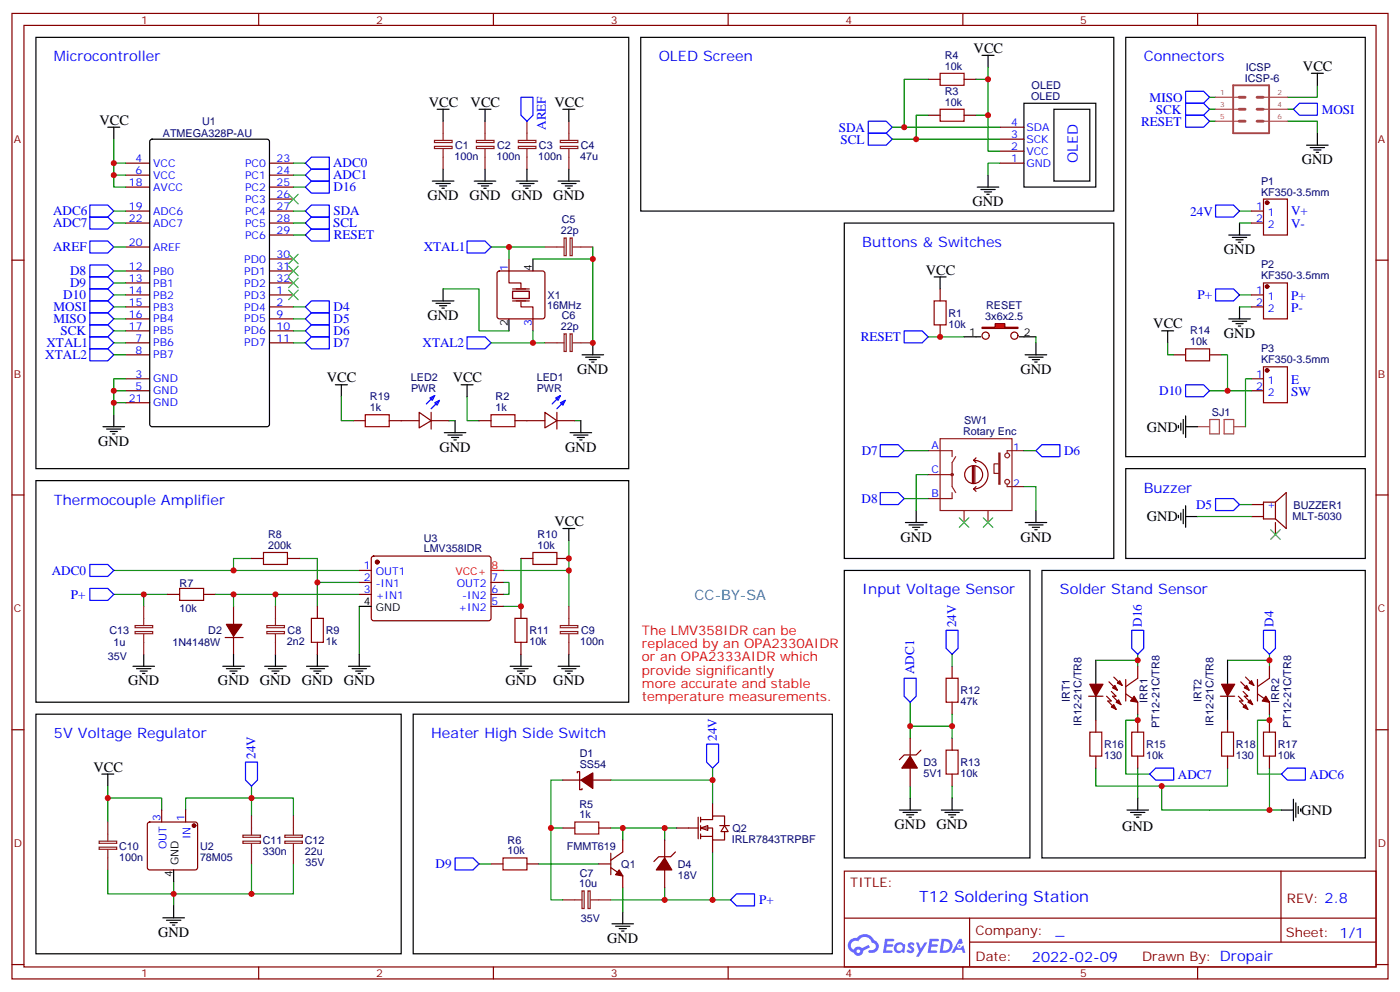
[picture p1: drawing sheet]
<svg xmlns="http://www.w3.org/2000/svg" width="412mm" height="292mm" viewBox="0 0 412 292" stroke-linecap="round" stroke-linejoin="round" font-family="sans-serif">
<g fill="none" stroke="#870000" stroke-width=".35">
<path d="M3.5 4h405.4v284.3h-405.4zM7.1 7.5h398.2v277.3h-398.2zM76.2 4v3.5M145.3 4v3.5M214.5 4v3.5M283.6 4v3.5M352.8 4v3.5M3.5 76.6h3.6M405.3 76.6h3.6M3.5 145.8h3.6M405.3 145.8h3.6M3.5 214.9h3.6"/>
<path d="M405.3 214.9h3.6M248.7 256.5h156.6v28.3h-156.6zM377.3 256.6v20.8M248.7 270.4h156.5M285.6 277.4h119.6M285.6 270.4v14.1M3.5 284.1h3.6M76.2 284.8v3.5M145.3 284.8v3.5M214.5 284.8v3.5M283.6 284.8v3.5M352.8 284.8v3.5"/>
<path d="M405.3 284.1h3.6"/>
</g>
<g fill="#5487ff">
<path d="M267.7 277.7a1.22 1.22 0 0 1 1.7 .3l-.4 .6a.47 .47 0 0 0-.3-.4 .47 .47 0 0 0-.5 .1l.1 .3a1.14 1.14 0 0 1 .8 1.7 1.14 1.14 0 0 1-1.9 0l-.2-.2 .5-.5 .7 .4a.29 .29 0 0 0 .3-.3 .29 .29 0 0 0-.2-.3 1.04 1.04 0 0 1-.6-1.7z"/>
<path d="M260.7 276.5h2.4l.3 .2-.2 .5h-1.8l-.1 .9h1.5l.3 .3-.3 .4h-1.6l-.2 1.1h1.7l.2 .4-.2 .3h-2.6z"/>
<path d="M273.8 276.5h2.4l.3 .2-.1 .5h-1.8l-.2 .9h1.6l.3 .3-.4 .4h-1.6l-.1 1.1h1.7l.2 .4-.2 .3h-2.6z"/>
<path d="M282.6 276.5h.7l.3 1.2-.6 .3a.69 .69 0 0 0-1 .3 .69 .69 0 0 0 .4 1 .69 .69 0 0 0 .9-.6l.5-.3 .6 2.2h-.8l-.2-.9h-1.8l-.5 .9h-.8z"/>
<path d="M269.8 277.6h.8l.6 1.8 1.1-1.8h.9l-2.6 4.1h-.8l.9-1.5z"/>
<path d="M277.4 276.5l-.6 4.1h1.3a2.11 2.11 0 0 0 2.5-2.1 2.11 2.11 0 0 0-2.5-2zM278.1 277.2a1.39 1.39 0 0 1 1.7 1.4 1.39 1.39 0 0 1-1.8 1.3h-.3z"/>
<path d="M263.7 278.1a1.54 1.54 0 0 0-.1 2.1 1.54 1.54 0 0 0 2.2 .2l.6 .2 .3-2.3-.2-.2-.4-.1a1.49 1.49 0 0 0-2.4 .1zM264 279.1a.94 .94 0 0 1 1.8 0 .94 .94 0 0 1-1.8 0z"/>
<path d="M250.4 276.8a2.18 2.18 0 0 0 1.1 3.8 1.44 1.44 0 0 0 1.6 .9 1.44 1.44 0 0 0 1.2-1.5l2-1-.5-.7-1.9 .9a1.47 1.47 0 0 0-2.4 .5 1.39 1.39 0 0 1-.7-2 1.39 1.39 0 0 1 2-.4 2.12 2.12 0 0 1 2.2-1.4 2.12 2.12 0 0 1 1.9 1.7 1.14 1.14 0 0 1 1.1 1.5 1.14 1.14 0 0 1-1.7 .7 .43 .43 0 0 0-.5 .3 .43 .43 0 0 0 .4 .5 1.98 1.98 0 0 0 2.5-1.2 1.98 1.98 0 0 0-1.2-2.5 3.1 3.1 0 0 0-5.3-.7l-.9 .1zM252.3 280.1a.55 .55 0 0 1 1.1 0 .55 .55 0 0 1-1.1 0z"/>
<circle cx="282.6" cy="278.6" r=".26"/>
</g>
<g fill="none" stroke="#870000" stroke-width=".35">
<path d="M37 48h7.1M37 51.6h7.1M37 55.1h7.1M79.4 48h7M79.4 51.6h7M79.4 55.1h7M79.4 58.6h7M37 62.2h7.1M37 65.7h7.1M37 72.7h7.1M37 79.8h7.1M79.4 62.2h7"/>
<path d="M79.4 65.7h7M79.4 79.8h7M79.4 69.2h7M79.4 76.3h7M37 83.3h7.1M37 86.9h7.1M37 90.4h7.1M37 93.9h7.1M37 97.4h7.1M79.4 83.3h7M79.4 86.9h7M79.4 90.4h7"/>
<path d="M79.4 93.9h7M79.4 97.4h7M37 101h7.1M37 104.5h7.1M37 111.5h7.1M37 115.1h7.1M37 118.6h7.1M79.4 101h7"/>
</g>
<g fill="none" stroke="#000" stroke-width=".35">
<path d="M31.7 37.5h3.6M33.5 37.5v3.5M128.8 32.2h3.5M130.5 32.2v3.5M141.1 32.2h3.5M142.9 32.2v3.5M165.8 32.2h3.5M167.6 32.2v3.5M44.3 41.2l.5-.2h33.9l.6 .4 .1 83.6-.5 .6-34.1 .1-.6-.5-.1-83.5zM127.4 53.3h6.3M128.4 54h4.2M129.5 54.8h2.1"/>
<path d="M130.2 55.5h.7M130.5 49.8v3.5M139.7 53.3h6.3M140.8 54h4.2M141.8 54.8h2.1M142.5 55.5h.7M142.9 49.8v3.5M152 53.3h6.4M153.1 54h4.2M154.2 54.8h2.1M154.9 55.5h.7M155.2 49.8v3.5"/>
<path d="M164.4 53.3h6.3M165.5 54h4.2M166.5 54.8h2.1M167.2 55.5h.7M167.6 49.8v3.5M284 99.2h3.5M301.6 99.2h3.6M171.4 104.5h6.4M172.5 105.2h4.2M173.6 105.9h2.1M174.3 106.6h.7M174.6 101v3.5"/>
<path d="M30.3 125.7h6.4M31.4 126.4h4.2M32.5 127.1h2.1M33.2 127.8h.7M33.5 122.1v3.6"/>
</g>
<g fill="none" stroke="#00f" stroke-width=".35">
<path d="M90 48l1.7-1.7h5.3v3.5h-5.3zM90 51.6l1.7-1.8h5.3v3.5h-5.3zM26.5 71h5.2l1.8 1.7-1.8 1.8h-5.2zM26.5 78h5.2l1.8 1.8-1.8 1.8h-5.2zM90 69.2l1.7-1.7h5.3v3.5h-5.3zM90 62.2l1.7-1.8h5.3v3.5h-5.3zM90 65.7l1.7-1.8h5.3v3.6h-5.3zM137.6 71h5.3l1.7 1.7-1.7 1.8h-5.3zM26.5 99.2h5.2l1.8 1.8-1.8 1.7h-5.2zM26.5 95.7h5.2l1.8 1.7-1.8 1.8h-5.2zM26.5 92.1h5.2l1.8 1.8-1.8 1.8h-5.2zM26.5 88.6h5.2l1.8 1.8-1.8 1.7h-5.2z"/>
<path d="M26.5 81.6h5.2l1.8 1.7-1.8 1.8h-5.2zM26.5 85.1h5.2l1.8 1.8-1.8 1.7h-5.2zM90 93.9l1.7-1.8h5.3v3.6h-5.3zM90 97.4l1.7-1.7h5.3v3.5h-5.3zM137.6 99.2h5.3l1.7 1.8-1.7 1.7h-5.3zM26.5 102.7h5.2l1.8 1.8-1.8 1.8h-5.2zM90 101l1.7-1.8h5.3v3.5h-5.3z"/>
</g>
<g fill="none" stroke="#8c2424" stroke-width=".35">
<path d="M130.5 35.7v5.6M142.9 35.7v5.6M155.2 35.7v5.6M167.6 35.7v5.6M128 43.1h5.2v.6h-5.2zM128 41.3h5.2v.7h-5.2zM130.5 43.8v6M140.3 43.1h5.2v.6h-5.2zM140.3 41.3h5.2v.7h-5.2zM142.9 43.8v6M152.7 43.1h5.2v.6h-5.2zM152.7 41.3h5.2v.7h-5.2z"/>
<path d="M155.2 43.8v6M165 43.1h5.2v.6h-5.2zM165 41.3h5.2v.7h-5.2zM167.6 43.8v6M160.5 72.7h5.7M166.2 70.1h.6v5.2h-.6zM167.9 70.1h.7v5.2h-.7zM168.6 72.7h6M166.2 98.3h.6v5.2h-.6zM167.9 98.3h.7v5.2h-.7zM160.5 101h5.7M168.6 101h6"/>
</g>
<g fill="none" stroke="#008700" stroke-width=".35">
<path d="M33.5 41v14.1h3.5M33.5 51.6h3.5M33.5 48h3.5M86.4 51.6h3.6M86.4 48h3.6M33.5 72.7h3.5M33.5 79.8h3.5M86.4 69.2h3.6M86.4 65.7h3.6M86.4 62.2h3.6M144.6 72.7h15.9M174.6 72.7v28.3"/>
<path d="M33.5 97.4h3.5M33.5 93.9h3.5M33.5 90.4h3.5M33.5 83.3h3.5M33.5 86.9h3.5M86.4 97.4h3.6M86.4 93.9h3.6M33.5 101h3.5M33.5 104.5h3.5M33.5 115.1h3.5M33.5 118.6h3.5M37 111.5h-3.5v10.6"/>
<path d="M86.4 101h3.6M144.6 101h15.9"/>
</g>
<path d="M289.3 96.4h3.9v-1.1h2.8v1.1h3.9v.3h-10.6z" fill="#f00" stroke="#870000" stroke-width=".35"/>
<g fill="none" stroke="#870000" stroke-width=".35">
<path d="M273.4 33.9h3.5M273.4 23.4h3.5M284 33.9h3.5M284 23.4h3.5M372.2 58.6h7v10.6h-7zM368.7 62.2h3.5M368.7 65.7h3.5M276.9 85.1v3.5M276.9 95.7v3.5M368.7 86.9h3.5M368.7 90.4h3.5M372.2 83.3h7v10.6h-7z"/>
<path d="M368.7 111.5h3.5M368.7 115.1h3.5M372.2 108h7v10.6h-7zM141.1 123.9h3.5M151.7 123.9h8.8M160.5 121.4l3.5 2.5-3.5 2.1zM164 123.9h5.3M164 121.4v5M368.7 148.6h3.5M368.7 152.1h3.5M375.7 147.9l3.2-2.8v10.5l-3.2-2.8M375.7 147.9v4.9"/>
<path d="M375.7 153.9v3.5M375.7 147.9h-3.5v4.9h3.5M280.5 196.2v3.5M280.5 206.8v3.5M280.5 217.4v3.5M280.5 228v3.5M144.6 254.4h3.6M155.2 254.4h3.5M165.8 243.8h3.5M176.4 243.8h3.5"/>
<circle cx="290.3" cy="98.9" r="1.06"/>
<circle cx="298.8" cy="98.9" r="1.06"/>
</g>
<g fill="none" stroke="#000" stroke-width=".35">
<path d="M386.3 21.6h3.5M388.1 21.6v3.5M388.1 39.2v3.6M384.9 42.8h6.3M385.9 43.5h4.3M387 44.2h2.1M387.7 44.9h.7M361.9 69.2h6.4M363 69.9h4.2M364.1 70.6h2.1M364.8 71.3h.7M365.1 65.7v3.5"/>
<path d="M275.2 81.6h3.5M276.9 81.6v3.5M287.5 99.2h1.4M300.2 99.2h1.4M361.9 93.9h6.4M363 94.6h4.2M364.1 95.3h2.1M364.8 96h.7M365.1 90.4v3.5M135.8 113.3h3.5M137.6 113.3v3.5M302 104.5h6.3"/>
<path d="M303 105.2h4.3M304.1 105.9h2.1M304.8 106.6h.7M305.2 101v3.5M167.9 127.4h6.4M169 128.1h4.2M170 128.8h2.2M170.7 129.5h.7M171.1 123.9v3.5M266.7 153.9h6.3M267.8 154.6h4.2M268.8 155.3h2.1"/>
<path d="M269.5 156h.7M269.9 150.4v3.5M302 153.9h6.3M303 154.6h4.3M304.1 155.3h2.1M304.8 156h.7M305.2 150.4v3.5M347.1 151.8v.7M347.8 151.1v2.1M348.5 150v4.2M349.2 152.1h3.6M349.2 148.9v6.4"/>
<path d="M264.9 238.5h6.4M266 239.3h4.2M267.1 240h2.1M268.1 235v3.5M277.3 238.5h6.3M278.3 239.3h4.3M279.4 240h2.1M280.5 235v3.5M267.8 240.7h.7M280.1 240.7h.7M180.3 272.1h6.3M181.3 272.8h4.3"/>
<path d="M182.4 273.5h2.1M183.1 274.2h.7M183.4 268.5v3.6"/>
</g>
<g fill="none" stroke="#00f" stroke-width=".35">
<path d="M153.5 28.6h3.5v5.3l-1.8 1.8-1.7-1.8zM255.8 35.7h5.3l1.7 1.8-1.7 1.7h-5.3zM255.8 39.2h5.3l1.7 1.8-1.7 1.8h-5.3zM349.2 33.9h5.3l1.8 1.8-1.8 1.8h-5.3zM349.2 30.4h5.3l1.8 1.8-1.8 1.7h-5.3zM349.2 26.9h5.3l1.8 1.7-1.8 1.8h-5.3zM381 32.2l1.8-1.8h5.3v3.5h-5.3zM358.1 60.4h5.3l1.7 1.8-1.7 1.7h-5.3zM266.3 97.4h5.3l1.8 1.8-1.8 1.8h-5.3zM358.1 85.1h5.3l1.7 1.8-1.7 1.7h-5.3zM163.7 117.2l1.4-.7-.7 1.4zM165.1 118.6l1.4-.7-.7 1.4z"/>
<path d="M165.1 116.5l-2.5 2.5M166.5 117.9l-2.5 2.5M349.2 113.3h5.3l1.8 1.8-1.8 1.7h-5.3zM259.3 131h5.3l1.7 1.7-1.7 1.8h-5.3zM305.2 132.7l1.7-1.7h5.3v3.5h-5.3zM259.3 145.1h5.3l1.7 1.7-1.7 1.8h-5.3zM358.1 146.8h5.3l1.7 1.8-1.7 1.8h-5.3zM266.3 199.7h3.6v5.3l-1.8 1.8-1.8-1.8zM278.7 185.6h3.5v5.3l-1.7 1.8-1.8-1.8zM208.1 219.1h3.6v5.3l-1.8 1.8-1.8-1.8zM134.1 252.7h5.2l1.8 1.7-1.8 1.8h-5.2zM217 263.2h5.2v3.6h-5.2l-1.8-1.8z"/>
</g>
<path d="M276.9 32.2h7.1v3.5h-7.1zM276.9 21.6h7.1v3.5h-7.1zM275.2 88.6h3.5v7.1h-3.5zM144.6 122.1h7.1v3.6h-7.1zM278.7 199.7h3.5v7.1h-3.5zM278.7 220.9h3.5v7.1h-3.5zM148.2 252.7h7v3.5h-7zM169.3 242.1h7.1v3.5h-7.1z" fill="none" stroke="#a10000" stroke-width=".35"/>
<g fill="none" stroke="#008700" stroke-width=".35">
<path d="M356.3 35.7h1.8M356.3 32.2h1.8M356.3 28.6h1.8M379.2 35.7h8.9v3.5M379.2 32.2h1.8M388.1 25.1v3.5h-8.9M365.1 65.7h3.6M365.1 62.2h3.6M273.4 99.2h10.6M305.2 99.2v1.8M365.1 86.9h3.6M365.1 90.4h3.6"/>
<path d="M137.6 116.8v7.1h3.5M169.3 123.9h1.8M266.3 132.7h7.1M273.4 139.8h-3.5v10.6M301.6 132.7h3.6M266.3 146.8h7.1M301.6 143.3h3.6v7.1M352.8 152.1h15.9M365.1 148.6h3.6M280.5 192.7v3.5M268.1 206.8v7.1M280.5 213.9h-12.4v3.5"/>
<path d="M280.5 210.3v7.1M165.8 229.7h-3.5v14.1h3.5M179.9 229.7h30M209.9 226.2v10.6M268.1 231.5v3.5M280.5 231.5v3.5M141.1 254.4h3.5M158.7 254.4h17.7M179.9 243.8h19.4M183.4 243.8v3.6M209.9 250.9v14.1h-30M183.4 261.5v7"/>
<path d="M209.9 265h5.3"/>
</g>
<path d="M363.2 25.1h10.6v14.1h-10.6z" fill="none" stroke="#a64a4a" stroke-width=".56"/>
<path d="M365 35.7h1.8M365 32.2h1.8M365 28.6h1.8M370.3 35.7h1.8M370.3 32.2h1.8M370.3 28.6h1.8" fill="none" stroke="#a64a4a" stroke-width=".85"/>
<path d="M358.1 28.6h6.9M358.1 32.2h6.9M358.1 35.7h6.9M372.3 28.6h6.9M372.3 32.2h6.9M372.3 35.7h6.9" fill="none" stroke="#a64a4a" stroke-width=".35"/>
<g fill="none" stroke="#8c2424" stroke-width=".35">
<path d="M273.4 132.7h7.1v1.8M273.4 139.8h7.1M276.9 129.2h21.2v21.2h-21.2zM281.5 134.5l-1 1.7v7.1l1 1.8M294.2 133.4h.4v9.2h-.4zM294.2 136.6h-1.4v2.8h1.4M301.6 132.7h-4.9v.7M280.5 145.1v1.7h-7.1M284 150.4v3.5M291 150.4v3.5M296.7 142.6v.7h4.9M165.8 265h5.6"/>
<path d="M171.4 262.4h.7v5.1h-.7zM173.2 262.4h.6v5.1h-.6zM173.9 265h6"/>
<circle cx="280.5" cy="139.8" r=".35"/>
<circle cx="296.7" cy="134.1" r=".71"/>
<circle cx="296.7" cy="141.9" r=".71"/>
</g>
<path d="M286.5 137.3v4.9M286.8 135.5a4.2 4.2 0 0 1 4.2 4.3 4.2 4.2 0 0 1-4.2 4.2M286.8 137.3v4.9M286.8 135.5l.7 .7M287.2 137.3v4.9M287.5 134.8l-.7 .7M289.5 139.8a2.65 2.65 0 0 0-3.8-2.4 2.65 2.65 0 0 0-.6 4.4 2.65 2.65 0 0 0 4.3-1.3l.1-.6M286.8 144l.7 .7M287.5 143.3l-.7 .7" fill="none" stroke="#850000" stroke-width=".35"/>
<g fill="#870000" stroke="#870000" stroke-width=".35">
<circle cx="373.2" cy="59.7" r=".53"/>
<circle cx="373.2" cy="84.4" r=".53"/>
<circle cx="373.2" cy="109.1" r=".53"/>
</g>
<g fill="#fff" stroke="#870000" stroke-width=".35">
<path d="M206.4 243.8l2.1-.7v1.4z"/>
<path d="M213.4 243.1l1.1 1.8h-2.1z"/>
</g>
<g fill="none" stroke="#870000" stroke-width=".35">
<path d="M294.6 37.5h7M294.6 48h7M294.6 44.5h7M294.6 41h7M149.9 76.3v3.5M146.6 80l.5-.2h12.7l.5 .2 .2 .5v12.7l-.2 .5-.5 .2h-12.7l-.5-.2-.2-.5v-12.7zM157 93.9v3.5M345.7 104.5h3.5M356.3 104.5h3.5M104.1 123.9h3.5M114.7 123.9h8.8M123.5 121.4l3.5 2.5-3.5 2.1z"/>
<path d="M127 123.9h5.3M127 121.4v5M49.4 175h3.5M60 175h3.5M68.8 178.6v5.3M74.1 164.5h3.5M84.7 164.5h3.5M93.5 178.6v3.5M105.8 175h3.6M105.8 168h3.6M105.8 171.5h3.6M109.6 164l.5-.2h34.1l.4 .7v17.9l-.7 .4-34.1-.1-.4-.6v-17.6z"/>
<path d="M144.6 175h3.6M144.6 171.5h3.6M144.6 178.6h3.6M153.5 178.6v3.5M153.5 164.5h3.5M164 164.5h3.6M66.3 187.7h5.3M68.8 187.4v5.3M93.5 189.2v3.5M153.5 189.2v3.5M328.1 199.4l2.5 2.5M335.1 196.2v3.5l-3.5 2.5"/>
<path d="M366.9 199.4l2.5 2.5M373.9 196.2v3.5l-3.5 2.5M268.1 217.4v5.3M320.7 205h4.2M322.8 212.1v3.5M326 205l1.4 1.4h-1.1l2.5 2.5M326.7 200.8l2.4 2.5M327.4 203.6l1.4 1.4h-1.1l2.5 2.5M331.6 204.3l3.5 2.5v3.5M331.6 200.1v6.3M335.1 212.1v3.5M359.5 205h4.2"/>
<path d="M361.6 212.1v3.5M364.8 205l1.4 1.4h-1.1l2.5 2.5M365.5 200.8l2.4 2.5M366.2 203.6l1.4 1.4h-1.1l2.5 2.5M370.4 204.3l3.5 2.5v3.5M370.4 200.1v6.3M373.9 212.1v3.5M47.6 238.5v3.6M54.7 238.5v3.6M165.8 229.7h5.3M170 227.6v-.3h.7v5.3h.7v-.4M174.6 229.7h5.3"/>
<path d="M209.9 236.8v3.5M268.1 226.2v5.3M271.3 220.9l-1.4 1.4h-3.6l-1.4 1.4M322.8 222.7v3.5M335.1 222.7v3.5M361.6 222.7v3.5M373.9 222.7v3.5M43.6 242.3l.5-.2h13.4l.5 .2 .2 .5v12.7l-.2 .5-.5 .2h-13.4l-.5-.2-.2-.5v-12.7zM176.4 254.4h3.5M179.9 255.5l3.5 2.5v3.5M179.9 251.2v6.4M183.4 247.4v3.5l-3.5 2.5"/>
<path d="M195.8 247.4v5.3M195.8 256.2v5.3M199 250.9l-1.4 1.4h-3.6l-1.4 1.4M199.3 243.8h6.4M205.7 240.7v6.3M206.4 241.4h3.5v-1.1h3.5v2.8M206.4 243.8h3.5v3.6h3.5v-2.5M206.4 246.3h3.5M206.4 240.7v1.4M206.4 243.1v1.4M206.4 245.6v1.4M209.9 247.4v3.5"/>
<path d="M212 243.1h2.8"/>
</g>
<g fill="none" stroke="#008700" stroke-width=".35">
<path d="M291 19.8v24.7h3.6M262.8 37.5h31.8M273.4 33.9h-3.5v7.1M273.4 23.4h-7.1v14.1M287.5 33.9h3.5M287.5 23.4h3.5M86.4 55.1h3.6M262.8 41h31.8M294.6 48h-3.6v3.6M33.5 62.2h3.5M33.5 65.7h3.5M149.9 72.7v3.6"/>
<path d="M157 76.3h17.6M86.4 90.4h3.6M130.5 85.1h10.6v12.3h8.8M157 97.4v3.6M100.5 116.8v7.1h3.6M344 101v3.5h1.7M356.3 115.1h12.4M359.8 104.5h1.8v10.6M368.7 111.5h-1.8v14.2M132.3 123.9h1.8M167.6 159.2v19.4M33.5 168h72.3"/>
<path d="M33.5 175h15.9M42.3 175v3.6M63.5 175h5.3M74.1 164.5h-5.3v3.5M81.1 175v3.6M88.2 164.5h5.3v7M105.8 175h-37v3.6M105.8 171.5h-12.3v7.1M105.8 178.6v14.1M148.2 171.5h1.7v3.5h-1.7M148.2 168h19.4M153.5 164.5v14.1h-5.3"/>
<path d="M322.8 194.5h12.3v1.7M335.1 192.7v1.8M361.6 194.5h12.3v1.7M373.9 192.7v1.8M335.1 210.3v1.8h-3.5v15.9h7.1M373.9 210.3v1.8h-3.5v15.9h7.1M31.7 235h15.9v3.5M31.7 231.5v10.6M54.7 238.5v-3.5h31.7v5.3M74.1 231.5v8.8M322.8 226.2v5.3h38.8v-5.3M335.1 226.2v8.8"/>
<path d="M373.9 226.2v12.3h-31.7v-7M373.9 238.5h3.6M31.7 256.2v7h19.5v3.6M51.2 259.7v3.5h22.9M74.1 254.4v8.8M86.4 254.4v8.8h-12.3M162.3 243.8v21.2h3.5M195.8 243.8v3.6M195.8 261.5v3.5"/>
</g>
<g fill="none" stroke="#000" stroke-width=".35">
<path d="M10.6 11h174.6v127h-174.6zM188.7 11h139.4v51.2h-139.4zM289.3 16.3h3.5M291 16.3v3.5M331.6 11h70.6v123.5h-70.6zM301.6 30.4h21.2v24.7h-21.2zM310.4 32.2h10.6v21.1h-10.6zM287.9 55.1h6.3M288.9 55.8h4.3M290 56.5h2.1M290.7 57.2h.7M291 51.6v3.5"/>
<path d="M157 76.3v3.5M248.7 65.7h79.4v98.8h-79.4zM127.4 88.6h6.3M128.4 89.3h4.2M129.5 90h2.1M130.2 90.7h.7M130.5 85.1v3.5M149.9 93.9v3.5M342.2 97.4h3.5M344 97.4v3.6M98.8 113.3h3.5M100.5 113.3v3.5"/>
<path d="M130.9 127.4h6.3M131.9 128.1h4.3M133 128.8h2.1M133.7 129.5h.7M134.1 123.9v3.5M331.6 138h70.6v26.5h-70.6zM347.1 125.3v.7M347.8 124.6v2.1M348.5 123.5v4.3M349.2 125.7h3.6M349.2 122.5v6.3M10.6 141.5h174.6v65.3h-174.6z"/>
<path d="M165.8 155.6h3.5M167.6 155.6v3.6M105.8 178.6h3.6M248.7 168h54.7v84.7h-54.7zM306.9 168h95.3v84.7h-95.3zM39.2 196.2h6.3M40.2 196.9h4.2M41.3 197.6h2.1M42 198.3h.7M42.3 192.7v3.5M65.6 196.2h6.4M66.7 196.9h4.2"/>
<path d="M67.7 197.6h2.1M68.4 198.3h.7M68.8 192.7v3.5M78 196.2h6.3M79 196.9h4.3M80.1 197.6h2.1M80.8 198.3h.7M81.1 192.7v3.5M90.3 196.2h6.4M91.4 196.9h4.2M92.4 197.6h2.1M93.1 198.3h.7"/>
<path d="M93.5 192.7v3.5M102.7 196.2h6.3M103.7 196.9h4.2M104.8 197.6h2.1M105.5 198.3h.7M105.8 192.7v3.5M150.3 196.2h6.3M151.3 196.9h4.3M152.4 197.6h2.1M153.1 198.3h.7M153.5 192.7v3.5M164.4 196.2h6.3"/>
<path d="M165.5 196.9h4.2M166.5 197.6h2.1M167.2 198.3h.7M167.6 192.7v3.5M322.8 194.5v7M361.6 194.5v7M10.6 210.3h107.6v70.6h-107.6zM121.7 210.3h123.5v70.6h-123.5zM322.8 205v7.1M361.6 205v7.1M30 228h3.5M31.7 228v3.5"/>
<path d="M332 238.5h6.3M333 239.3h4.3M334.1 240h2.1M335.1 235v3.5M377.5 238.5h3.5M381 235.4v6.3M381.7 236.4v4.3M382.4 237.5v2.1M383.1 238.2v.7M51.2 256.2v3.5M334.8 240.7h.7M48 270.3h6.3"/>
<path d="M49 271h4.3M50.1 271.7h2.1M50.8 272.4h.7M51.2 266.8v3.5"/>
</g>
<path d="M349.2 102.7h7.1v3.6h-7.1zM107.6 122.1h7.1v3.6h-7.1zM52.9 173.3h7.1v3.5h-7.1zM77.6 162.7h7.1v3.5h-7.1zM157 162.7h7v3.5h-7zM91.7 182.1h3.5v7.1h-3.5zM151.7 182.1h3.5v7.1h-3.5zM321 215.6h3.6v7.1h-3.6zM333.4 215.6h3.5v7.1h-3.5zM359.8 215.6h3.6v7.1h-3.6zM372.2 215.6h3.5v7.1h-3.5z" fill="none" stroke="#a10000" stroke-width=".35"/>
<g fill="none" stroke="#3c3" stroke-width=".35">
<path d="M85 57.2l2.8 2.8M87.8 57.2l-2.8 2.8M85 74.9l2.8 2.8M85 78.4l2.8 2.8M87.8 74.9l-2.8 2.8M87.8 78.4l-2.8 2.8M85 81.9l2.8 2.8M85 85.4l2.8 2.9M87.8 81.9l-2.8 2.8M87.8 85.4l-2.8 2.9M282.6 152.5l2.8 2.8M285.4 152.5l-2.8 2.8"/>
<path d="M289.6 152.5l2.9 2.8M292.5 152.5l-2.9 2.8M374.3 156l2.8 2.8M377.1 156l-2.8 2.8"/>
</g>
<g fill="none" stroke="#8c2424" stroke-width=".35">
<path d="M42.3 178.6v5.6M81.1 178.6v5.6M167.6 178.6v5.6M39.8 186h5.2v.6h-5.2zM39.8 184.2h5.2v.7h-5.2zM42.3 186.7v6M78.6 186h5.2v.6h-5.2zM78.6 184.2h5.2v.7h-5.2zM81.1 186.7v6M165 186h5.2v.6h-5.2zM165 184.2h5.2v.7h-5.2zM167.6 186.7v6"/>
<path d="M29.2 249.5h5.2v.6h-5.2zM29.2 247.7h5.2v.7h-5.2zM31.7 242.1v5.6M31.7 250.2v6M71.5 247.7h5.2v.7h-5.2zM71.5 246h5.2v.6h-5.2zM74.1 240.3v5.7M74.1 248.4v6M83.9 247.7h5.2v.7h-5.2zM83.9 246h5.2v.6h-5.2zM86.4 240.3v5.7M86.4 248.4v6"/>
</g>
<g fill="#870000" stroke="#870000" stroke-width=".35">
<path d="M66.7 183.9h4.6l-2.5 3.5z"/>
<path d="M171.1 229.7l3.5-2.1v4.6z"/>
<path d="M182.4 256.2l1 1.8-2.1-.4z"/>
<path d="M329.8 200.4l.8 1.5-1.5-.7z"/>
<path d="M327.7 202.6l.7-.7 .7 1.4z"/>
<path d="M334.1 205l1 1.8-2.1-.4z"/>
<path d="M321 201.5h3.9l-2.1 3.5z"/>
<path d="M327.4 208.2l.7-.7 .7 1.4z"/>
<path d="M328.8 206.8l.7-.7 .7 1.4z"/>
<path d="M359.8 201.5h3.9l-2.1 3.5z"/>
<path d="M366.2 208.2l.7-.7 .7 1.4z"/>
<path d="M367.6 206.8l.7-.7 .7 1.4z"/>
<path d="M367.9 201.2l.8-.8 .7 1.5z"/>
<path d="M366.5 202.6l.7-.7 .7 1.4z"/>
<path d="M372.9 205l1 1.8-2.1-.4z"/>
<path d="M195.8 252.7l2.1 3.5h-4.6z"/>
<path d="M268.1 222.7l2.1 3.5h-4.6z"/>
<circle cx="111.1" cy="165.5" r=".53"/>
<circle cx="57.1" cy="243.1" r=".53"/>
</g>
<g fill="none" stroke="#00f" stroke-width=".35">
<path d="M90 55.1l1.7-1.8h5.3v3.6h-5.3zM26.5 60.4h5.2l1.8 1.8-1.8 1.7h-5.2zM26.5 63.9h5.2l1.8 1.8-1.8 1.8h-5.2zM90 90.4l1.7-1.8h5.3v3.5h-5.3zM126.6 117.2l1.5-.7-.7 1.4zM128.1 118.6l1.4-.7-.7 1.4zM128.1 116.5l-2.5 2.5M129.5 117.9l-2.5 2.5M26.5 166.2h5.2l1.8 1.8-1.8 1.8h-5.2zM26.5 173.3h5.2l1.8 1.7-1.8 1.8h-5.2zM333.4 185.6h3.5v5.3l-1.8 1.8-1.7-1.8zM372.2 185.6h3.5v5.3l-1.8 1.8-1.7-1.8z"/>
<path d="M72.3 224.4h3.5v5.3l-1.7 1.8-1.8-1.8zM338.7 228l1.7-1.8h5.3v3.5h-5.3zM377.5 228l1.7-1.8h5.3v3.5h-5.3z"/>
</g>
<path d="M144.6 168h3.6" fill="none" stroke="#f00" stroke-width=".35"/>
<path d="M149.9 79.8v3.5h3.6v1.4M151 85.8h4.9v2.1h-4.9zM151 85.1h4.9M151 88.6h4.9M153.5 89v1.4h3.5v3.5" fill="none" stroke="#870012" stroke-width=".35"/>
<path d="M352.8 125.7h3.4M356.4 123.5h2.8v4.3h-2.8zM360.6 123.5h2.8v4.3h-2.8zM363.4 125.7h3.5" fill="none" stroke="#a64a4a" stroke-width=".35"/>
<g fill="#c00">
<circle cx="42.3" cy="175" r=".88"/>
<circle cx="167.6" cy="168" r=".88"/>
<circle cx="153.5" cy="178.6" r=".88"/>
<circle cx="167.6" cy="164.5" r=".88"/>
<circle cx="93.5" cy="171.5" r=".88"/>
<circle cx="68.8" cy="168" r=".88"/>
<circle cx="81.1" cy="175" r=".88"/>
<circle cx="195.8" cy="243.8" r=".88"/>
<circle cx="291" cy="23.4" r=".88"/>
<circle cx="291" cy="33.9" r=".88"/>
<circle cx="280.5" cy="213.9" r=".88"/>
<circle cx="33.5" cy="51.6" r=".88"/>
<circle cx="33.5" cy="115.1" r=".88"/>
<circle cx="33.5" cy="118.6" r=".88"/>
<circle cx="33.5" cy="48" r=".88"/>
<circle cx="276.9" cy="99.2" r=".88"/>
<circle cx="209.9" cy="229.7" r=".88"/>
<circle cx="183.4" cy="243.8" r=".88"/>
<circle cx="209.9" cy="265" r=".88"/>
<circle cx="268.1" cy="213.9" r=".88"/>
<circle cx="269.9" cy="41" r=".88"/>
<circle cx="266.3" cy="37.5" r=".88"/>
<circle cx="361.6" cy="115.1" r=".88"/>
<circle cx="162.3" cy="243.8" r=".88"/>
<circle cx="195.8" cy="265" r=".88"/>
<circle cx="74.1" cy="263.2" r=".88"/>
<circle cx="74.1" cy="235" r=".88"/>
<circle cx="51.2" cy="263.2" r=".88"/>
<circle cx="31.8" cy="235" r=".88"/>
<circle cx="68.8" cy="175" r=".88"/>
<circle cx="174.6" cy="76.3" r=".88"/>
<circle cx="174.6" cy="101" r=".88"/>
<circle cx="157" cy="101" r=".88"/>
<circle cx="149.9" cy="72.7" r=".88"/>
<circle cx="342.2" cy="231.5" r=".88"/>
<circle cx="373.9" cy="238.5" r=".88"/>
<circle cx="373.9" cy="194.5" r=".88"/>
<circle cx="335.1" cy="212.1" r=".88"/>
<circle cx="373.9" cy="212.1" r=".88"/>
<circle cx="335.1" cy="194.5" r=".88"/>
</g>
<text font-size="4.6" fill="#00f" x="270.8" y="265.6">T12 Soldering Station</text>
<g font-size="4.2">
<text x="286.8" y="15.6">VCC</text>
<text x="383.8" y="20.9">VCC</text>
<text x="126.3" y="31.5">VCC</text>
<text x="138.6" y="31.5">VCC</text>
<text x="163.3" y="31.5">VCC</text>
<text x="29.3" y="36.8">VCC</text>
<text x="383.5" y="48.4">GND</text>
<text x="125.9" y="59">GND</text>
<text x="138.3" y="59">GND</text>
<text x="150.6" y="59">GND</text>
<text x="163" y="59">GND</text>
<text x="286.5" y="60.7">GND</text>
<text x="360.5" y="74.9">GND</text>
<text x="272.7" y="80.9">VCC</text>
<text x="125.9" y="94.3">GND</text>
<text x="339.7" y="96.7">VCC</text>
<text x="360.5" y="99.6">GND</text>
<text x="96.3" y="112.6">VCC</text>
<text x="133.3" y="112.6">VCC</text>
<text x="170" y="110.1">GND</text>
<text x="300.6" y="110.1">GND</text>
<text x="28.9" y="131.3">GND</text>
<text x="337.8" y="127.1">GND</text>
<text x="129.5" y="133.1">GND</text>
<text x="166.5" y="133.1">GND</text>
<text x="163.3" y="154.9">VCC</text>
<text x="337.8" y="153.6">GND</text>
<text x="265.3" y="159.5">GND</text>
<text x="300.6" y="159.5">GND</text>
<text x="37.7" y="201.9">GND</text>
<text x="64.2" y="201.9">GND</text>
<text x="76.6" y="201.9">GND</text>
<text x="88.9" y="201.9">GND</text>
<text x="101.2" y="201.9">GND</text>
<text x="148.9" y="201.9">GND</text>
<text x="163" y="201.9">GND</text>
<text x="27.5" y="227.3">VCC</text>
<text x="383.3" y="240">GND</text>
<text x="263.5" y="244.2">GND</text>
<text x="275.9" y="244.2">GND</text>
<text x="330.6" y="244.7">GND</text>
<text x="46.6" y="275.9">GND</text>
<text x="178.9" y="277.7">GND</text>
</g>
<g font-size="4.2" fill="#00f">
<text x="15.9" y="18.1">Microcontroller</text>
<text x="194" y="18.1">OLED Screen</text>
<text x="336.9" y="18.1">Connectors</text>
<text x="317.5" y="48" transform="rotate(-90 317.5 48)">OLED</text>
<text x="254" y="72.7">Buttons &amp; Switches</text>
<text x="15.9" y="148.6">Thermocouple Amplifier</text>
<text x="336.9" y="145.1">Buzzer</text>
<text x="254" y="175">Input Voltage Sensor</text>
<text x="312.2" y="175">Solder Stand Sensor</text>
<text x="15.9" y="217.4">5V Voltage Regulator</text>
<text x="127" y="217.4">Heater High Side Switch</text>
<text x="310.9" y="275.4">_</text>
<text x="304" y="283.2">2022-02-09</text>
</g>
<text font-size="4.2" fill="#0099b0" x="204.6" y="176.8">CC-BY-SA</text>
<g font-size="3.9" fill="#00f">
<text x="338.6" y="29.9">MISO</text>
<text x="340.5" y="33.4">SCK</text>
<text x="389.4" y="33.4">MOSI</text>
<text x="160.7" y="38.3" transform="rotate(-90 160.7 38.3)">AREF</text>
<text x="247.1" y="38.7">SDA</text>
<text x="336.1" y="37">RESET</text>
<text x="247.6" y="42.3">SCL</text>
<text x="98.1" y="49.3">ADC0</text>
<text x="98.1" y="52.8">ADC1</text>
<text x="98.2" y="56.4">D16</text>
<text x="15.7" y="63.4">ADC6</text>
<text x="98.2" y="63.4">SDA</text>
<text x="350.6" y="63.5">24V</text>
<text x="380.3" y="63.2">V+</text>
<text x="15.7" y="67">ADC7</text>
<text x="98.2" y="67">SCL</text>
<text x="98.3" y="70.5">RESET</text>
<text x="380.3" y="67.1">V-</text>
<text x="15.7" y="74">AREF</text>
<text x="124.8" y="74">XTAL1</text>
<text x="20.6" y="81.1">D8</text>
<text x="18.6" y="88.1">D10</text>
<text x="20.6" y="84.6">D9</text>
<text x="352.8" y="88.1">P+</text>
<text x="380.3" y="88.3">P+</text>
<text x="15.8" y="95.2">MISO</text>
<text x="15.8" y="91.7">MOSI</text>
<text x="98.2" y="95.2">D5</text>
<text x="98.2" y="91.7">D4</text>
<text x="380.3" y="91.8">P-</text>
<text x="17.8" y="98.7">SCK</text>
<text x="98.2" y="98.7">D6</text>
<text x="253.5" y="100.5">RESET</text>
<text x="13.3" y="105.8">XTAL2</text>
<text x="13.7" y="102.2">XTAL1</text>
<text x="98.2" y="102.2">D7</text>
<text x="124.5" y="102.2">XTAL2</text>
<text x="380.3" y="113">E</text>
<text x="341.5" y="116.4">D10</text>
<text x="380.3" y="116.5">SW</text>
<text x="253.8" y="134">D7</text>
<text x="313.4" y="134">D6</text>
<text x="253.8" y="148.1">D8</text>
<text x="352.3" y="149.9">D5</text>
<text x="15.3" y="169.2">ADC0</text>
<text x="20.8" y="176.3">P+</text>
<text x="281.7" y="184.7" transform="rotate(-90 281.7 184.7)">24V</text>
<text x="336.4" y="184.5" transform="rotate(-90 336.4 184.5)">D16</text>
<text x="375.2" y="184.5" transform="rotate(-90 375.2 184.5)">D4</text>
<text x="269.3" y="198.5" transform="rotate(-90 269.3 198.5)">ADC1</text>
<text x="211.1" y="218.2" transform="rotate(-90 211.1 218.2)">24V</text>
<text x="75.3" y="223.5" transform="rotate(-90 75.3 223.5)">24V</text>
<text x="347" y="229.3">ADC7</text>
<text x="385.8" y="229.3">ADC6</text>
<text x="128.3" y="255.7">D9</text>
<text x="223.7" y="266.3">P+</text>
</g>
<g font-size="3.9" fill="#f00">
<text x="189.1" y="187">The LMV358IDR can be</text>
<text x="189.1" y="190.9">replaced by an OPA2330AIDR</text>
<text x="189.1" y="194.8">or an OPA2333AIDR which</text>
<text x="189.1" y="198.7">provide significantly</text>
<text x="189.1" y="202.6">more accurate and stable</text>
<text x="189.1" y="206.4">temperature measurements.</text>
</g>
<g font-size="3.9" fill="#800">
<text x="250.5" y="261.1">TITLE:</text>
<text x="379.1" y="265.8">REV: 2.8</text>
<text x="287.4" y="275.3">Company:</text>
<text x="378.7" y="275.9">Sheet: 1/1</text>
<text x="287.4" y="283">Date:</text>
<text x="336.4" y="283.1">Drawn By: Dropair</text>
</g>
<g font-size="3.2" fill="#800">
<text x="41.6" y="6.9">1</text>
<text x="110.8" y="6.9">2</text>
<text x="179.9" y="6.9">3</text>
<text x="249.1" y="6.9">4</text>
<text x="318.2" y="6.9">5</text>
<text x="4.1" y="42.1">A</text>
<text x="405.9" y="42.1">A</text>
<text x="4.1" y="111.2">B</text>
<text x="405.9" y="111.2">B</text>
<text x="4.1" y="180.3">C</text>
<text x="405.9" y="180.3">C</text>
<text x="4.1" y="249.5">D</text>
<text x="405.9" y="249.5">D</text>
<text x="41.6" y="287.8">1</text>
<text x="110.8" y="287.8">2</text>
<text x="179.9" y="287.8">3</text>
<text x="249.1" y="287.8">4</text>
<text x="318.2" y="287.8">5</text>
</g>
<g font-size="3.2" fill="#000080">
<text x="278.3" y="17.4">R4</text>
<text x="278.3" y="20.5">10k</text>
<text x="367" y="20.8">ICSP</text>
<text x="278.3" y="27.9">R3</text>
<text x="303.7" y="29.4">OLED</text>
<text x="303.9" y="26.2">OLED</text>
<text x="366.7" y="24.1">ICSP-6</text>
<text x="278.3" y="31.1">10k</text>
<text x="48" y="40.5">ATMEGA328P-AU</text>
<text x="59.5" y="36.7">U1</text>
<text x="133.9" y="47.1">100n</text>
<text x="134.1" y="43.9">C1</text>
<text x="146.2" y="47.1">100n</text>
<text x="146.4" y="43.9">C2</text>
<text x="158.6" y="47.1">100n</text>
<text x="158.7" y="43.9">C3</text>
<text x="170.9" y="47.1">47u</text>
<text x="171.1" y="43.9">C4</text>
<text x="371.5" y="57.6">KF350-3.5mm</text>
<text x="371.5" y="54.3">P1</text>
<text x="165.5" y="65.8">C5</text>
<text x="165.2" y="69">22p</text>
<text x="371.5" y="82.3">KF350-3.5mm</text>
<text x="371.5" y="79">P2</text>
<text x="161.3" y="88">X1</text>
<text x="161.2" y="91.1">16MHz</text>
<text x="165.5" y="94">C6</text>
<text x="279.4" y="93.3">R1</text>
<text x="290.2" y="94.3">3x6x2.5</text>
<text x="290.5" y="91">RESET</text>
<text x="165.2" y="97.3">22p</text>
<text x="279.4" y="96.5">10k</text>
<text x="350.6" y="101.7">10k</text>
<text x="350.6" y="98.5">R14</text>
<text x="371.5" y="107">KF350-3.5mm</text>
<text x="371.5" y="103.7">P3</text>
<text x="121.1" y="112.3">LED2</text>
<text x="158.1" y="112.3">LED1</text>
<text x="109" y="117.9">R19</text>
<text x="121.1" y="115.4">PWR</text>
<text x="146" y="117.9">R2</text>
<text x="158.1" y="115.4">PWR</text>
<text x="109" y="121.1">1k</text>
<text x="146" y="121.1">1k</text>
<text x="284" y="124.9">SW1</text>
<text x="357" y="122.6">SJ1</text>
<text x="283.7" y="128.1">Rotary Enc</text>
<text x="380.8" y="153.3">MLT-5030</text>
<text x="381" y="150">BUZZER1</text>
<text x="79" y="161.6">200k</text>
<text x="79" y="158.5">R8</text>
<text x="124.8" y="159.5">U3</text>
<text x="158.4" y="161.6">10k</text>
<text x="158.4" y="158.5">R10</text>
<text x="124.8" y="162.7">LMV358IDR</text>
<text x="52.9" y="172.8">R7</text>
<text x="52.9" y="180.3">10k</text>
<text x="32.3" y="186.8">C13</text>
<text x="33.5" y="190.3">1u</text>
<text x="50.8" y="190.3">1N4148W</text>
<text x="61.3" y="186.8">D2</text>
<text x="84.5" y="190">2n2</text>
<text x="84.7" y="186.8">C8</text>
<text x="96" y="190">1k</text>
<text x="96" y="186.8">R9</text>
<text x="155.9" y="190">10k</text>
<text x="155.9" y="186.8">R11</text>
<text x="170.9" y="190">100n</text>
<text x="171.2" y="186.8">C9</text>
<text x="31.7" y="194.5">35V</text>
<text x="282.9" y="207.6">47k</text>
<text x="282.9" y="204.4">R12</text>
<text x="315.2" y="206.8" transform="rotate(-90 315.2 206.8)">IRT1</text>
<text x="338" y="207" transform="rotate(-90 338 207)">IRR1</text>
<text x="354" y="206.8" transform="rotate(-90 354 206.8)">IRT2</text>
<text x="376.8" y="207" transform="rotate(-90 376.8 207)">IRR2</text>
<text x="318.6" y="213.9" transform="rotate(-90 318.6 213.9)">IR12-21C/TR8</text>
<text x="341.5" y="214.3" transform="rotate(-90 341.5 214.3)">PT12-21C/TR8</text>
<text x="357.4" y="213.9" transform="rotate(-90 357.4 213.9)">IR12-21C/TR8</text>
<text x="380.4" y="214.3" transform="rotate(-90 380.4 214.3)">PT12-21C/TR8</text>
<text x="325.3" y="220.3">R16</text>
<text x="337.6" y="220.3">R15</text>
<text x="364.1" y="220.3">R18</text>
<text x="376.4" y="220.3">R17</text>
<text x="170.8" y="226.2">SS54</text>
<text x="170.8" y="223">D1</text>
<text x="272" y="225.6">D3</text>
<text x="282.9" y="225.6">R13</text>
<text x="325.3" y="223.5">130</text>
<text x="337.6" y="223.5">10k</text>
<text x="364.1" y="223.5">130</text>
<text x="376.4" y="223.5">10k</text>
<text x="272" y="228.7">5V1</text>
<text x="282.9" y="228.8">10k</text>
<text x="170.7" y="237.8">R5</text>
<text x="170.7" y="241">1k</text>
<text x="215.7" y="245">Q2</text>
<text x="35.1" y="250.3">C10</text>
<text x="58.9" y="250.3">U2</text>
<text x="77.4" y="251.7">330n</text>
<text x="77.4" y="248.5">C11</text>
<text x="89.8" y="251.7">22u</text>
<text x="89.8" y="248.5">C12</text>
<text x="149.5" y="251.6">10k</text>
<text x="149.5" y="248.4">R6</text>
<text x="167" y="250.2">FMMT619</text>
<text x="215.5" y="248.2">IRLR7843TRPBF</text>
<text x="35.1" y="253.4">100n</text>
<text x="58.9" y="253.5">78M05</text>
<text x="90" y="255.1">35V</text>
<text x="183" y="255.5">Q1</text>
<text x="199.7" y="255.6">D4</text>
<text x="170.6" y="261.3">10u</text>
<text x="170.8" y="258.1">C7</text>
<text x="199.7" y="258.7">18V</text>
<text x="171.1" y="271.5">35V</text>
</g>
<g font-size="3.2" fill="#00f">
<text x="297.8" y="40.6">3</text>
<text x="297.8" y="37.1">4</text>
<text x="302.3" y="38.5">SDA</text>
<text x="40" y="47.7">4</text>
<text x="81.5" y="47.7">23</text>
<text x="297.8" y="47.7">1</text>
<text x="297.8" y="44.2">2</text>
<text x="302.3" y="45.6">VCC</text>
<text x="302.3" y="42.1">SCK</text>
<text x="40" y="51.2">6</text>
<text x="45.2" y="49.1">VCC</text>
<text x="45.2" y="52.6">VCC</text>
<text x="72.2" y="49.1">PC0</text>
<text x="72.2" y="52.6">PC1</text>
<text x="81.5" y="51.2">24</text>
<text x="302.3" y="49.1">GND</text>
<text x="37.9" y="54.8">18</text>
<text x="45.2" y="56.2">AVCC</text>
<text x="72.2" y="56.2">PC2</text>
<text x="72.2" y="59.7">PC3</text>
<text x="81.5" y="54.8">25</text>
<text x="81.5" y="58.3">26</text>
<text x="37.9" y="61.8">19</text>
<text x="37.9" y="65.3">22</text>
<text x="45.2" y="63.2">ADC6</text>
<text x="72.2" y="63.2">PC4</text>
<text x="81.5" y="61.8">27</text>
<text x="81.5" y="65.3">28</text>
<text x="370" y="61.8">1</text>
<text x="370" y="65.3">2</text>
<text x="373.5" y="63.6">1</text>
<text x="45.2" y="66.7">ADC7</text>
<text x="72.2" y="66.7">PC5</text>
<text x="72.2" y="70.3">PC6</text>
<text x="81.5" y="68.9">29</text>
<text x="373.5" y="67.1">2</text>
<text x="37.9" y="72.4">20</text>
<text x="45.2" y="73.8">AREF</text>
<text x="71.9" y="77.3">PD0</text>
<text x="81.5" y="75.9">30</text>
<text x="37.9" y="79.4">12</text>
<text x="37.9" y="83">13</text>
<text x="45.2" y="80.9">PB0</text>
<text x="71.9" y="80.9">PD1</text>
<text x="81.5" y="79.4">31</text>
<text x="81.5" y="83">32</text>
<text x="149.6" y="79.8" transform="rotate(-90 149.6 79.8)">1</text>
<text x="37.9" y="86.5">14</text>
<text x="45.2" y="84.4">PB1</text>
<text x="45.2" y="87.9">PB2</text>
<text x="71.9" y="84.4">PD2</text>
<text x="71.9" y="87.9">PD3</text>
<text x="81.5" y="86.5">1</text>
<text x="370" y="86.5">1</text>
<text x="373.5" y="88.3">1</text>
<text x="37.9" y="90">15</text>
<text x="37.9" y="93.6">16</text>
<text x="45.2" y="91.4">PB3</text>
<text x="45.2" y="95">PB4</text>
<text x="71.9" y="91.4">PD4</text>
<text x="71.9" y="95">PD5</text>
<text x="81.5" y="90">2</text>
<text x="81.5" y="93.6">9</text>
<text x="156.6" y="95.9" transform="rotate(-90 156.6 95.9)">3</text>
<text x="370" y="90">2</text>
<text x="373.5" y="91.8">2</text>
<text x="37.9" y="97.1">17</text>
<text x="40" y="100.6">7</text>
<text x="45.2" y="98.5">PB5</text>
<text x="71.9" y="98.5">PD6</text>
<text x="81.5" y="97.1">10</text>
<text x="81.5" y="100.6">11</text>
<text x="40" y="104.1">8</text>
<text x="45.2" y="102">PB6</text>
<text x="45.2" y="105.6">PB7</text>
<text x="71.9" y="102">PD7</text>
<text x="40" y="111.2">3</text>
<text x="45.2" y="112.6">GND</text>
<text x="370" y="111.2">1</text>
<text x="373.5" y="113">1</text>
<text x="37.9" y="118.3">21</text>
<text x="40" y="114.7">5</text>
<text x="45.2" y="116.1">GND</text>
<text x="45.2" y="119.7">GND</text>
<text x="370" y="114.7">2</text>
<text x="373.5" y="116.5">2</text>
<text x="274.4" y="132.4">A</text>
<text x="298.4" y="132.7">1</text>
<text x="274.4" y="139.4">C</text>
<text x="298.4" y="143.3">2</text>
<text x="274.4" y="146.5">B</text>
<text x="373.2" y="149.6">+</text>
<text x="107.2" y="167.6">1</text>
<text x="107.2" y="171.2">2</text>
<text x="110.7" y="169.4">OUT1</text>
<text x="110.7" y="172.9">-IN1</text>
<text x="134.5" y="172.9">OUT2</text>
<text x="144.8" y="171.2">7</text>
<text x="107.2" y="174.7">3</text>
<text x="110.7" y="176.5">+IN1</text>
<text x="135" y="180">+IN2</text>
<text x="136.2" y="176.5">-IN2</text>
<text x="144.8" y="178.2">5</text>
<text x="144.8" y="174.7">6</text>
<text x="47.3" y="241.9" transform="rotate(-90 47.3 241.9)">3</text>
<text x="54.3" y="241.9" transform="rotate(-90 54.3 241.9)">1</text>
<text x="49" y="250.2" transform="rotate(-90 49 250.2)">OUT</text>
<text x="56.1" y="247.1" transform="rotate(-90 56.1 247.1)">IN</text>
</g>
<g font-size="3.2">
<text x="156.6" y="79.8" transform="rotate(-90 156.6 79.8)">4</text>
<text x="149.6" y="95.9" transform="rotate(-90 149.6 95.9)">2</text>
<text x="285.5" y="98.8">1</text>
<text x="301.6" y="98.8">2</text>
<text x="107.2" y="178.2">4</text>
<text x="110.7" y="180">GND</text>
<text x="52.6" y="254.9" transform="rotate(-90 52.6 254.9)">GND</text>
<text x="50.8" y="258.4" transform="rotate(-90 50.8 258.4)">4</text>
</g>
<g font-size="3.2" fill="#f00">
<text x="144.8" y="167.6">8</text>
<text x="134.1" y="169.4">VCC+</text>
</g>
<g font-size="2.1" fill="#a54b4b">
<text x="359.4" y="28">1</text>
<text x="376.3" y="28">2</text>
<text x="359.4" y="31.5">3</text>
<text x="359.4" y="35">5</text>
<text x="376.3" y="31.5">4</text>
<text x="376.3" y="35">6</text>
</g>
</svg>
